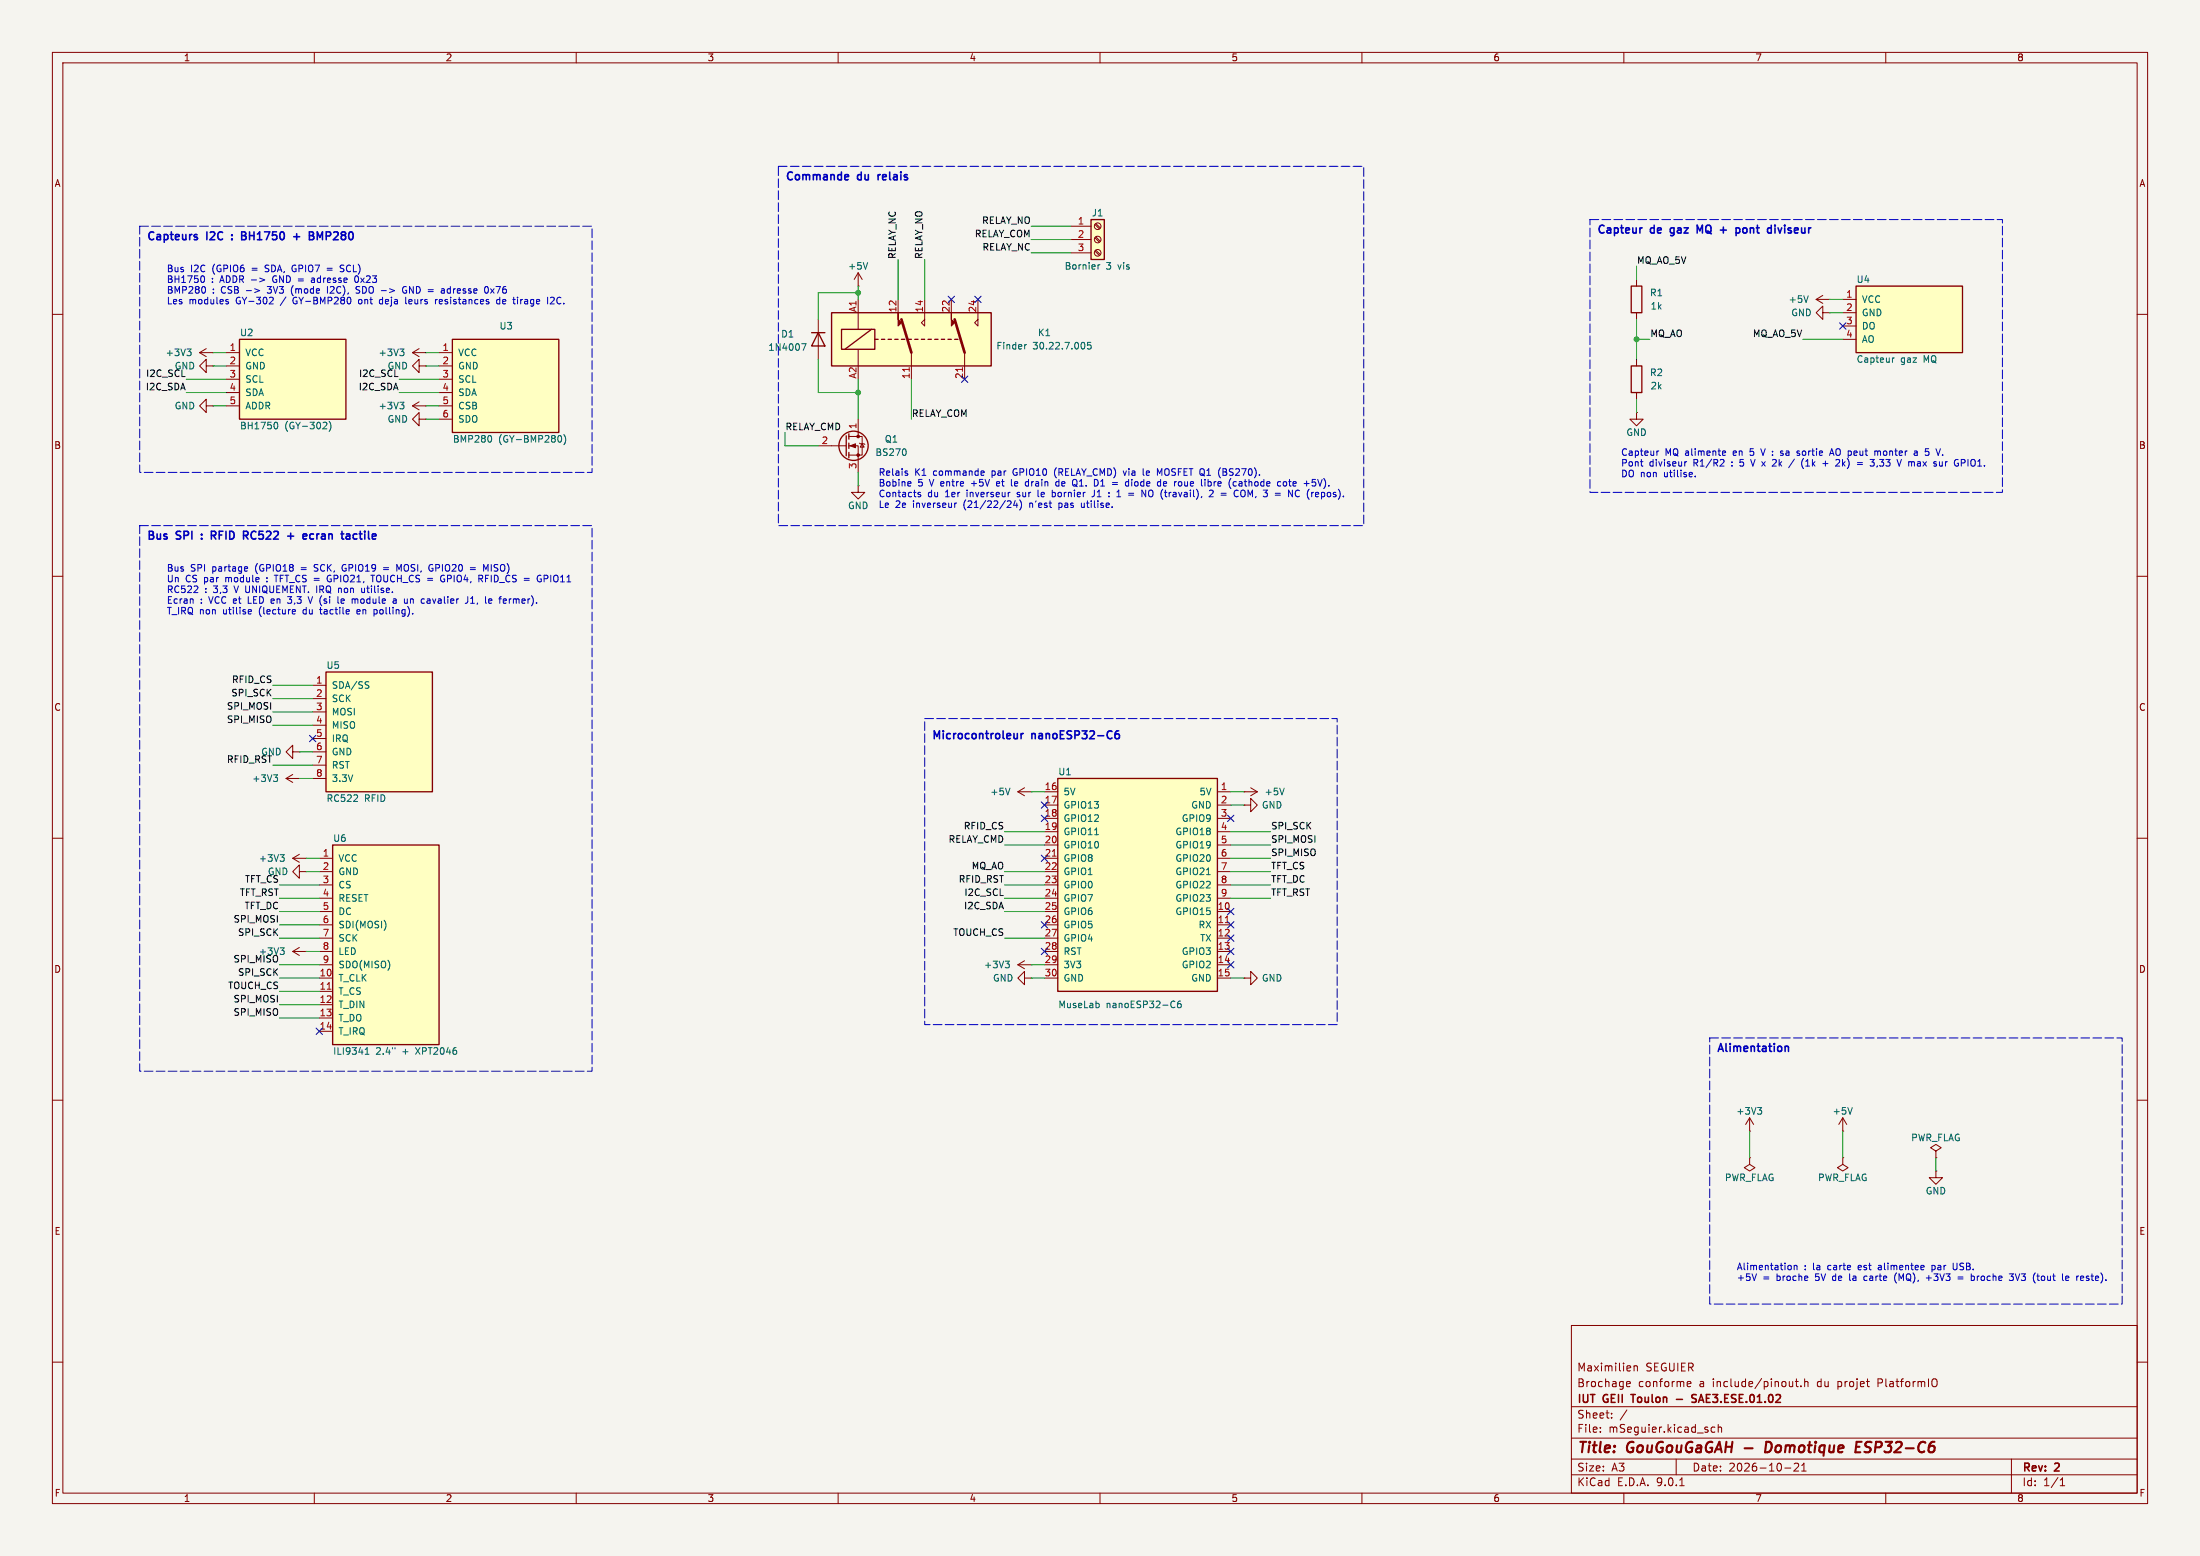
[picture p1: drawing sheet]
<svg xmlns="http://www.w3.org/2000/svg" width="420mm" height="297mm" viewBox="0 0 420 297" stroke-linecap="round" stroke-linejoin="round" font-family="sans-serif">
<path d="M0 0h420v297h-420z" fill="#f5f4ef" stroke="#f5f4ef" stroke-width=".19"/>
<g fill="none" stroke="#840000" stroke-width=".19">
<path d="M10 10h400v277h-400zM12 12h396v273h-396zM60 10v2M110 10v2M160 10v2M210 10v2M260 10v2M310 10v2M360 10v2M10 60h2M408 60h2M10 110h2"/>
<path d="M408 110h2M10 160h2M54.6 148.6l1.3 .8M54.6 148.6h2.5M55.9 147.8l-1.3 .8M57.1 148.6h.1M408 160h2M10 210h2M408 210h2M300 253h108v32h-108zM10 260h2M300 278.5h108"/>
<path d="M300 274.5h108M300 268.5h108M305.5 273.2v.2M305.5 272.5v.1M307.7 270.5v.2M307.7 269.8v.1M310.5 263.9l.2-.2h.3l.2 .2v.1l-.7 .2M310.5 264.5l.2 .2 .5-.1M310.6 269.1l-1.3 1.9M311.9 260.7v1M311.9 260.8l.3-.1 .3 .1 .1 .9M320 278.5v3"/>
<path d="M322.1 264.2l.7-.2-.1-.2-.4-.1-.2 .2 .1 .7h.5M327.4 272.5l-.5-.1-.2 .3 .1 .6h.6M328 272.5l.2-.1 .4 .1 .1 .9M328 271.9v1.5M342.7 263.7h.6M342.9 263.2v1.3l.4 .2M343.3 279.4v.5l-.9 .9h1M343.8 264.5v.2M343.9 279.7l.5-.4v1.5M344.5 263.8l.2-.1 .4 .1 .1 .9M344.5 263.2v1.5M369.6 263.3a1.07 1.07 0 0 1 0 1.3"/>
<path d="M384 278.5v6.5M408 260h2M60 285v2M110 285v2M160 285v2M210 285v2M260 285v2M300 281.5h108M310 285v2M320.7 283.6h.8M340.7 280.2h1.2M343.9 280.8h.9"/>
<path d="M360 285v2M393.3 283.6h.9M393.3 282.5l.4-.4v1.5"/>
</g>
<path d="M338 275.3l-.8-.1-.2 2h.4l.5-.3M354.3 276.2h.7M355.4 275.2h-1l-.2 2h.9" fill="none" stroke="#840000" stroke-width=".4"/>
<path d="M311.3 266.2h.9M320 267.1h1.2M323.8 266.3l-.5-.1-.3 .1v.5l.7 .2 .1 .4-.3 .3-.5-.1" fill="none" stroke="#840000" stroke-width=".3"/>
<path d="M52.2 147.9h.8l-.4 .5M52.7 148.4l.3 .2v.3l-.3 .3" fill="none" stroke="#006464" stroke-width=".19"/>
<path d="M86.4 64.8h20.3v17.8h-20.3z" fill="#ffffc2"/>
<path d="M86.4 64.8h20.3v17.8h-20.3z" fill="none" stroke="#840000" stroke-width=".25"/>
<g fill="none" stroke="#840000" stroke-width=".19">
<path d="M78.7 67.3h2.6M78.7 77.5h2.6M78.7 77.5l1.3 .7M78.7 67.3l1.3 .8M80 69.9v-1.3l-1.3 1.3 1.3 1.2v-1.2h1.3M80 76.7l-1.3 .8M80 66.5l-1.3 .8M81.3 77.5h.1M81.3 69.9h.1M81.3 67.3h.1M83.8 67.3h2.6M83.8 69.9h2.6"/>
<path d="M83.8 72.4h2.6M83.8 74.9h2.6M83.8 77.5h2.6M312.4 78.7v1.3h1.3l-1.3 1.3-1.3-1.3h1.3M312.4 78.7h.1M80 80v-1.3l-1.3 1.3 1.3 1.3v-1.3h1.3M81.3 80h.1M83.8 80h2.6M55.9 143.5v-1.3l-1.3 1.3 1.3 1.3v-1.3h1.2M57.1 143.5h.1M194.3 151.1l1.3 .8M194.3 151.1h2.5"/>
<path d="M195.6 150.4l-1.3 .7M196.8 151.1h.1M55.9 163.8l1.2 .8M55.9 163.8h2.5M57.1 163.1l-1.2 .7M58.4 163.8h.1M351.8 215.9h.1M351.8 213.4l-.8 1.2M351.8 213.4l.8 1.2M351.8 213.4v2.5M351.8 221v1.2l1 .7-1 .6-1-.6 1-.7M351.8 221h.1"/>
</g>
<path d="M76.3 76.8h.8l-.4 .5M76.3 66.6h.8l-.4 .5M76.9 77.3l.2 .2v.3l-.2 .2M76.9 67.1l.2 .2v.3l-.2 .3M93.7 83.2l.1 .4-.1 .7M106.7 83.2l.1-.1a.68 .68 0 0 1 .4 .7 .68 .68 0 0 1-.4 .6l-.1-.1M107.6 82.9a1.46 1.46 0 0 1 0 2M192.8 150.4l-.4 1.3M53.5 163.1h.8l-.5 .5M54 163.6l.3 .3v.3l-.3 .2M353.6 211.4l-.4 1.3" fill="none" stroke="#006464" stroke-width=".19"/>
<path d="M201.9 148.6h30.5v40.6h-30.5z" fill="#ffffc2"/>
<path d="M311.4 54.6h2v5.1h-2zM311.4 69.9h2v5h-2zM201.9 148.6h30.5v40.6h-30.5z" fill="none" stroke="#840000" stroke-width=".25"/>
<g fill="none" stroke="#840000" stroke-width=".19">
<path d="M312.4 53.3v1.3M312.4 59.7v1.3M312.4 68.6v1.3M312.4 74.9v1.3M199.4 151.1h2.5M199.4 153.7h2.5M199.4 156.2h2.5M199.4 158.8h2.5M232.4 151.1h2.5M232.4 153.7h2.5M232.4 156.2h2.5M232.4 158.8h2.5"/>
<path d="M237.5 151.1h.1M237.5 153.7h1.3v-1.3l1.2 1.3-1.2 1.2v-1.2M237.5 153.7h.1M237.5 151.1h2.5M238.8 150.4l1.2 .7M240 151.1l-1.2 .8M57.1 166.4v-1.3l-1.2 1.3 1.2 1.2v-1.2h1.3M58.4 166.4h.1M199.4 161.3h2.5M199.4 163.8h2.5M199.4 166.4h2.5M199.4 168.9h2.5"/>
<path d="M199.4 171.5h2.5M199.4 174h2.5M199.4 176.5h2.5M199.4 179.1h2.5M232.4 161.3h2.5M232.4 163.8h2.5M232.4 166.4h2.5M232.4 168.9h2.5M232.4 171.5h2.5M232.4 174h2.5M232.4 176.5h2.5M232.4 179.1h2.5"/>
<path d="M55.9 181.6h2.5M55.9 181.6l1.2 .8M57.1 180.8l-1.2 .8M58.4 181.6h.1M195.6 186.7v-1.3l-1.3 1.3 1.3 1.3v-1.3h1.2M196.8 186.7h.1M199.4 181.6h2.5M199.4 184.2h2.5M199.4 186.7h2.5M232.4 181.6h2.5M232.4 184.2h2.5M232.4 186.7h2.5"/>
<path d="M237.5 186.7h1.3v-1.3l1.2 1.3-1.2 1.3v-1.3M237.5 186.7h.1"/>
</g>
<path d="M209 159.3h.7M245.2 150.4l-.5 1.3M230.3 166.9h.8M53.5 180.9h.8l-.5 .5M54 181.4l.3 .2v.3l-.3 .3M209.7 191.6l.1 .1-.1 .6M223.9 191.1l.4 .1M224.3 192.2l-.4 .1M225.4 191.1h-.4a.86 .86 0 0 0 0 1.2l.4-.1 .1-.4-.2-.2h-.3l-.2 .2" fill="none" stroke="#006464" stroke-width=".19"/>
<path d="M200.9 163.4h.7M233.9 176.1h.7" fill="none" stroke="#a90000" stroke-width=".19"/>
<path d="M208.3 41.9h2.5v7.6h-2.5z" fill="#ffffc2"/>
<g fill="none" stroke="#840000" stroke-width=".25">
<path d="M208.3 41.9h2.5v7.6h-2.5zM154.9 63.5h2.6M156.2 63.5l1.3 2.5h-2.6zM161.5 83.2v3.8M162.1 82.8v1M162.1 84.6v1M162.1 86.4v1"/>
<circle cx="162.9" cy="85.1" r="2.79"/>
</g>
<g fill="none" stroke="#840000" stroke-width=".19">
<path d="M163.8 54.6h.1M163.8 52.1v2.5M163.8 52.1l-.7 1.2M163.8 52.1l.8 1.2M204.5 43.2h3.8M204.5 45.7h3.8M204.5 48.3h3.8M209 42.8l.9 .9M209 45.4l.9 .8M209 47.9l.9 .9M209.2 42.7l.9 .8M209.2 45.2l.9 .9"/>
<path d="M209.2 47.8l.9 .8M156.2 61v7.6M156.2 85.1h5.3M162.1 83.3h2.5v3.6h-2.5M162.1 85.1h1.7v5.1M163.8 92.7v1.3h1.3l-1.3 1.3-1.2-1.3h1.2M163.8 92.7h.1M163.8 80v3.3M164.1 84.6l1 .2M164.6 84.7l.4 .6h-.8zM194.3 184.2l1.3 .7M194.3 184.2h2.5"/>
<path d="M195.6 183.4l-1.3 .8M196.8 184.2h.1"/>
<circle cx="209.5" cy="48.3" r=".63"/>
<circle cx="209.5" cy="45.7" r=".63"/>
<circle cx="209.5" cy="43.2" r=".63"/>
</g>
<path d="M165.6 50.1l-.4 1.3M209.6 50.5v.9M210 50.5l-.4 .3M153 65.6h.9l-.6 1.3M172.9 85.8l.1 .4-.1 .6M191.9 183.5h.8l-.4 .4M192.4 183.9l.3 .3v.3l-.3 .2" fill="none" stroke="#006464" stroke-width=".19"/>
<g fill="#840000" stroke="#840000" stroke-width=".19">
<path d="M162.3 85.1l1-.4v.8z"/>
<circle cx="163.8" cy="83.3" r=".25"/>
<circle cx="163.8" cy="86.9" r=".25"/>
</g>
<path d="M354.3 54.6h20.3v12.7h-20.3z" fill="#ffffc2"/>
<path d="M354.3 54.6h20.3v12.7h-20.3z" fill="none" stroke="#840000" stroke-width=".25"/>
<path d="M346.7 57.2h2.5M346.7 57.2l1.3 .7M348 59.7v-1.3l-1.3 1.3 1.3 1.3v-1.3h1.2M348 56.4l-1.3 .8M349.2 57.2h.1M349.2 59.7h.1M351.8 57.2h2.5M351.8 59.7h2.5M39.4 69.9v-1.3l-1.3 1.3 1.3 1.2v-1.2h1.2M40.6 69.9h.1M351.8 62.2h2.5M351.8 64.8h2.5" fill="none" stroke="#840000" stroke-width=".19"/>
<path d="M345.2 56.5l-.4 1.2M361.3 68.3v.9M361.6 68.3l-.3 .3" fill="none" stroke="#006464" stroke-width=".19"/>
<path d="M63.5 161.3h20.3v38.1h-20.3z" fill="#ffffc2"/>
<path d="M63.5 161.3h20.3v38.1h-20.3z" fill="none" stroke="#840000" stroke-width=".25"/>
<g fill="none" stroke="#840000" stroke-width=".19">
<path d="M61 163.8h2.5M61 166.4h2.5M61 168.9h2.5M61 171.5h2.5M61 174h2.5M61 176.5h2.5M61 179.1h2.5M61 181.6h2.5M61 184.2h2.5M61 186.7h2.5M61 189.2h2.5M61 191.8h2.5"/>
<path d="M61 194.3h2.5M61 196.9h2.5M334 215.9h.1M334 213.4l-.8 1.2M334 213.4l.8 1.2M334 213.4v2.5M369.6 219.7l1-.6-1-.7-1 .7 1 .6v1.3M369.6 221h.1"/>
</g>
<path d="M73.6 176.2v.8M75.4 200v.2M69.7 201.2h.7M69.7 200.3l.4-.3v1.2M335.5 211.4h.8l-.4 .5M336.1 211.9l.2 .2v.3l-.2 .3" fill="none" stroke="#006464" stroke-width=".19"/>
<path d="M62.5 188.8h.7" fill="none" stroke="#a90000" stroke-width=".19"/>
<path d="M158.7 59.7h30.5v10.2h-30.5z" fill="#ffffc2"/>
<g fill="#840000" stroke="#840000" stroke-width=".19">
<path d="M171.4 59.7v1.3l.7 .6-.7 .6z"/>
<path d="M181.6 59.7v1.3l.6 .6-.6 .6z"/>
</g>
<g fill="none" stroke="#840000" stroke-width=".19">
<path d="M163.8 57.2v5.7M171.4 57.2v2.5M176.5 57.2v5l-.6-.6 .6-.6M181.6 57.2v2.5M186.7 57.2v5l-.6-.6 .6-.6M38.1 67.3l1.3 .8M38.1 67.3h2.5M39.4 66.5l-1.3 .8M40.6 67.3h.1M163.8 66.7v3.2M174 67.3v5.1M184.1 67.3v5.1"/>
<path d="M334 221v1.2l1 .7-1 .6-1-.6 1-.7M334 221h.1M369.6 223.5v1.3h1.2l-1.2 1.3-1.3-1.3h1.3M369.6 223.5h.1"/>
</g>
<g fill="none" stroke="#840000" stroke-width=".25">
<path d="M158.7 59.7h30.5v10.2h-30.5zM160.7 62.9h6.3v3.8h-6.3zM166.4 62.9l-5.1 3.8M167 64.8h.6M168.3 64.8h.6M169.5 64.8h.7M170.8 64.8h.6M172.1 64.8h.6M173.4 64.8h.6M174.6 64.8h.7M175.9 64.8h.6M177.2 64.8h.6"/>
<path d="M178.4 64.8h.7M179.7 64.8h.6M181 64.8h.6M182.2 64.8h.7"/>
</g>
<path d="M172.1 61l1.9 6.3M182.2 61l1.9 6.3" fill="none" stroke="#840000" stroke-width=".51"/>
<path d="M173.6 70.2v.7M183.7 70.2v.7" fill="none" stroke="#a90000" stroke-width=".19"/>
<path d="M35.7 66.6h.8l-.4 .5M36.2 67.1l.3 .2v.3l-.3 .3M196 65.8h-.3M207 65.6v.8M208.2 65.3h-.6v.7l.2-.2 .4 .1 .1 .2-.1 .4-.1 .1-.5-.1" fill="none" stroke="#006464" stroke-width=".19"/>
<path d="M45.7 64.8h20.3v15.2h-20.3z" fill="#ffffc2"/>
<path d="M45.7 64.8h20.3v15.2h-20.3z" fill="none" stroke="#840000" stroke-width=".25"/>
<path d="M43.2 67.3h2.5M43.2 69.9h2.5M43.2 72.4h2.5M43.2 74.9h2.5M43.2 77.5h2.5" fill="none" stroke="#840000" stroke-width=".19"/>
<path d="M52.6 80.6a.68 .68 0 0 1 .4 .6 .68 .68 0 0 1-.4 .7M61.9 80.6l.4 .1 .1 .3-.8 .9h.8M62.8 80.4a1.46 1.46 0 0 1 0 1.9" fill="none" stroke="#006464" stroke-width=".19"/>
<path d="M62.2 128.3h20.3v22.8h-20.3z" fill="#ffffc2"/>
<path d="M62.2 128.3h20.3v22.8h-20.3z" fill="none" stroke="#840000" stroke-width=".25"/>
<path d="M39.4 77.5v-1.3l-1.3 1.3 1.3 1.2v-1.2h1.2M40.6 77.5h.1M59.7 130.8h2.5M59.7 133.4h2.5M59.7 135.9h2.5M59.7 138.4h2.5M59.7 141h2.5M59.7 143.5h2.5M59.7 146.1h2.5M59.7 148.6h2.5" fill="none" stroke="#840000" stroke-width=".19"/>
<path d="M70.2 130.8l.2 .2-.2 .4M70.2 130.1l.2 .1" fill="none" stroke="#006464" stroke-width=".19"/>
<g fill="none" stroke="#009600" stroke-width=".19">
<path d="M163.8 54.6v2.6M163.8 55.9h-7.6v5.1M171.4 49.5v7.7M176.5 49.5v7.7M196.8 43.2h7.7M196.8 48.3h7.7M196.8 45.7h7.7M312.4 50.8v2.5M349.2 59.7h2.6M349.2 57.2h2.6M35.6 74.9h7.6M35.6 72.4h7.6"/>
<path d="M40.6 77.5h2.6M40.6 69.9h2.6M40.6 67.3h2.6M76.2 74.9h7.6M76.2 72.4h7.6M81.3 77.5h2.5M81.3 69.9h2.5M81.3 67.3h2.5M156.2 68.6v6.3h7.6M163.8 72.4v7.6M174 72.4v7.6M312.4 61v7.6"/>
<path d="M312.4 76.2v2.5M312.4 64.8h2.6M344.2 64.8h7.6M81.3 80h2.5M149.9 82.6v2.5h6.3M163.8 90.2v2.5M52.1 138.4h7.6M52.1 130.8h7.6M52.1 133.4h7.6M52.1 135.9h7.6M52.1 146.1h7.6M57.1 148.6h2.6"/>
<path d="M57.1 143.5h2.6M191.8 158.8h7.6M196.8 151.1h2.6M234.9 151.1h2.6M234.9 158.8h7.7M234.9 153.7h2.6M53.3 174h7.7M53.3 171.5h7.7M53.3 168.9h7.7M53.3 179.1h7.7M53.3 176.5h7.7M58.4 166.4h2.6"/>
<path d="M58.4 163.8h2.6M191.8 174h7.6M191.8 171.5h7.6M191.8 166.4h7.6M191.8 161.3h7.6M191.8 168.9h7.6M191.8 179.1h7.6M234.9 171.5h7.7M234.9 166.4h7.7M234.9 161.3h7.7M234.9 168.9h7.7M234.9 163.8h7.7"/>
<path d="M53.3 186.7h7.7M53.3 184.2h7.7M53.3 194.3h7.7M53.3 189.2h7.7M53.3 191.8h7.7M58.4 181.6h2.6M196.8 186.7h2.6M196.8 184.2h2.6M234.9 186.7h2.6M334 215.9v5.1M351.8 215.9v5.1M369.6 221v2.5"/>
</g>
<g fill="none" stroke="#000084" stroke-width=".19">
<path d="M181 56.5l1.2 1.3M182.2 56.5l-1.2 1.3M186.1 56.5l1.2 1.3M187.3 56.5l-1.2 1.3M183.5 71.8l1.3 1.2M184.8 71.8l-1.3 1.2M351.2 61.6l1.2 1.2M352.4 61.6l-1.2 1.2M59.1 140.4l1.2 1.2M60.3 140.4l-1.2 1.2M198.8 155.6l1.2 1.2M198.8 153.1l1.2 1.2"/>
<path d="M200 155.6l-1.2 1.2M200 153.1l-1.2 1.2M234.3 155.6l1.3 1.2M235.6 155.6l-1.3 1.2M198.8 163.2l1.2 1.2M198.8 175.9l1.2 1.2M200 163.2l-1.2 1.2M200 175.9l-1.2 1.2M234.3 175.9l1.3 1.2M234.3 178.5l1.3 1.2M234.3 173.4l1.3 1.2M235.6 175.9l-1.3 1.2"/>
<path d="M235.6 178.5l-1.3 1.2M235.6 173.4l-1.3 1.2M60.4 196.2l1.2 1.3M61.6 196.2l-1.2 1.3M198.8 181l1.2 1.2M200 181l-1.2 1.2M234.3 181l1.3 1.2M234.3 183.5l1.3 1.3M235.6 181l-1.3 1.2M235.6 183.5l-1.3 1.3"/>
</g>
<g fill="none" stroke="#0000c2" stroke-width=".3">
<path d="M151.3 33l-.5-.2-.3 .2M160.6 32.8v1.5M161.8 33.3l.2 .4-.7 .1M161.9 34.3h-.1M164.4 32.8v1.5M167.6 33.3v1M167.7 33.5l-.1 .1M169.8 32.8v1.3M172 32.8v.2M29.4 44.4l-.5-.1-.3 .2M32.7 44.3v1.2M37.6 45.3v.4"/>
<path d="M39.5 44.3v1.5M40.1 44.4l.3-.1 .5 .1M42.5 44.4l-.4-.1-.4 .2M44.3 45.6v.2M44.3 44.8v.2M46.1 45h.5M46.6 45h.3M46.9 44.4l-.3-.1h-.5v1.5l.8-.1M46.9 44.8l-.3 .2M47.6 44.3v1.5M48.5 44.3v1.5M49.4 44.5l.2-.2v1.5"/>
<path d="M50.5 44.3h1l-.6 1.5M52.8 44.3h-.7l-.1 .7M53.6 44.4l.2-.1 .3 .1M56.1 45.2h1.1M56.6 44.6v1.2M59.6 45a.4 .4 0 0 1 .3 .3 .4 .4 0 0 1-.3 .5M59.7 44.9l.2-.2-.2-.4h-.6v1.5M60.6 45.8v-1.5l.5 1 .5-1v1.5M63.1 44.4l-.2-.1h-.6v1.5M63.7 44.4l.2-.1 .6 .1M65.2 44.4l.2-.1 .5 .1M66.7 44.4l.2-.1 .4 .1"/>
<path d="M306.2 43.1l-.4-.1-.4 .2M309.6 43v1.3M313.4 43.5h.1M315.8 43v1.5M318.9 43.6v.7M324 44.5v-1.5l.5 1.1 .5-1.1v1.5M325.7 43.2a.51 .51 0 0 1 .9 0M328.4 43.9h1.2M331.4 43.6h.6M331.4 43.5v1.5M332.1 43.6v.7M333.4 43.6l-.4-.1-.3 .3 .2 .6h.5"/>
<path d="M335.5 43v1.3M338.1 43v1.5M338.9 43v.1M339.4 43.5l.4 1 .3-1M340.7 43v.1M29.2 101.5l-.2-.1h-.5v1.5M34.5 101.5l-.6-.1-.2 .1M35.9 101.5l-.2-.1h-.6v1.5M36.6 101.4v1.5M38.5 102.8v.1M38.5 102v.1M40.7 102.2l.5 .7"/>
<path d="M41.1 102.1l-.7 .1M41.1 101.5l-.2-.1h-.5v1.5M42.6 101.4h-.7v1.5M43.1 101.4v1.5M44.6 101.6l-.4-.2h-.3v1.5M46.9 102.2l.5 .7M47.1 102.2l.3-.3-.1-.4-.2-.1h-.6v1.5M48.9 101.5l-.5-.1-.3 .2M50.2 101.4h-.7l-.1 .7M50.9 101.5l.2-.1 .5 .1M52.3 101.5l.2-.1 .6 .1M54.9 102.3h1.2"/>
<path d="M55.5 101.8v1.1M57.9 102h.6M59.2 102.8l.2 .1 .5-.1M59.9 102l-.5-.1-.2 .1M65.3 101.4v1.3M68.1 102l-.4-.1-.3 .3 .2 .6h.5M68.8 101.4v1.3M69.6 101.4v.1M70.4 101.4v1.3M180.1 139.5v.1M188.4 139.5v1.3M191.5 139.5v1.3"/>
<path d="M203.1 139.5h-.7v1.5M204.6 139.6l-.6-.1-.2 .1M206 139.6l-.2-.1h-.6v1.5M206.6 139.5h.9l-.5 .6M208.1 139.6l.2-.1 .6 .1M212.3 139.6l-.4-.1-.4 .2M213.6 139.5a.59 .59 0 0 0-.7 .6v.6l.1 .2 .4 .1 .2-.1 .1-.5-.1-.3h-.5l-.2 .3M178.4 141v-1.5l.5 1.1 .5-1.1v1.5M194.9 140v1M195.4 140l-.3 .1-.2 .2M329.5 199.2v1.3M330.3 199.2v.1"/>
<path d="M335.6 199.2v1.3M337.9 199.2v1.3M338.7 199.2v.1M340.9 199.8h.5v.9M328 200.7l.5-1.5 .5 1.5"/>
</g>
<g fill="none" stroke="#0000c2" stroke-width=".19">
<path d="M39 52.9v.8l-.4 .2M39 54.8l.2 .4-.2 .7M43.3 57.6h.3v.2l-.4 .2M43.3 57.2h.3M47 55.5h1M48.6 55.1l1 .4-1 .3M49.6 53.1l.9 .3-.9 .4M52.2 57l-.1 .3-.7 .7h.8M55.7 54.9l-.1 .5 .1 .7M59.9 53.4h-.3l-.2 .2 .1 .3h.4M62.5 51.2h.9M62.5 51.6h.9"/>
<path d="M62.5 54.7v1.3M64.9 51.8h.6M65.7 50.7l-.5-.1-.3 .2 .2 .3 .4 .2M67 57.2l-.1 .7M67.7 53.1l.1 .7 .5 .1M68 55.9h.6M68.5 54.7l-.4 .1-.1 .3 .6 .3M68.6 57.2l-.2 .2 .2 .5M72.9 57.2h-.3l-.2 .2 .1 .5 .4 .1M77.4 56.7v1.1l.2 .2M77.6 54.8a.59 .59 0 0 0-.8 .5 .59 .59 0 0 0 .8 .6v-.5h-.2M83.1 57.2v.8"/>
<path d="M83.5 57.2l-.4 .2M83.9 57.2v.7M84.5 57.5l-.6 .1M85.6 55.1l-.2 .3v.3l.2 .3M92.9 54.7a.79 .79 0 0 1 0 1.3M93.7 55.1l.6 .9M94.3 55.1l-.6 .9M95.4 57.2h-.4l-.2 .2 .1 .5h.5M95.4 56.7v1.3M105.1 56.9l.5-.2 .2 .4-.8 .9h.8M172.9 90.3l.3 .1 .1 .2-.4 .1M172.9 89.9h.3"/>
<path d="M173.5 91.9l.3 .1 .1 .2-.6 .2M173.8 92.7l-.3 .1M175.7 94h-.3l-.2 .2 .1 .1 .4 .2v.3h-.5M182.6 96l-.3 .3M187.5 89.9h.3l.1 .3-.6 .1M187.8 90.7h-.3M190.2 92.1v.5l.2 .2M190.8 92.2l-.6 .2M192.5 95.6l.4 .1 .1 .3-.8 .9h.8M192.8 94h-.2M193.1 91.5v1.1l.2 .2M193.8 95.5l-.3 .9h.8"/>
<path d="M194.1 96v.9M194.9 95.8a1.48 1.48 0 0 1-.2 1.6M195.8 92.7l.2 .1 .3-.1M196.3 92l-.3-.1-.2 .2M198.2 93.6v1l.1 .2M200.9 94.8h.3M200.9 93.6v1.2M201.2 94h-.3M201.4 89.6l-.1 .5 .1 .8M201.6 92.1v.6l.2 .1 .4-.1M202.2 91.5v1.3M202.2 96v1.3"/>
<path d="M202.2 96.8l.1 .1M202.3 96l-.1 .1M205.2 92.5l.5 .4M205.6 91.9l-.1 .7-.2 .2M206.4 96v.7l.4 .2M208.9 93.6v1l-.5 .2M209.6 92.1l-.1 .5M211.7 94.7v.1M211.7 94v.2M212.4 92.5h.9M213.2 94.8h.7M213.5 93.7l.1-.1v1.2"/>
<path d="M214.4 89.9l.3 .8 .3-.8M215.5 94.2h.9M215.5 94.5h.9M215.5 91.5v1.3M216.1 91.9v.9M218.2 89.5v1.1l.2 .1M218.7 93.6v1.2l-.7-1.2v1.2M219.3 93.7a.98 .98 0 0 0 .1 1.1M221 89.5l.4 .9 .4-.9M222.7 92.1l-.2-.2-.4 .2 .1 .6h.5M222.7 92.2l-.6 .2M226.2 91.9v.8"/>
<path d="M229.4 91.5v1.1M230.6 92l.4-.1 .2 .3-.1 .5h-.5M230.6 91.5v1.3M230.9 93.7l.2-.1 .4 .1M231.6 93.8l-.1 .3-.7 .7h.8M233.5 90.1h.4M233.9 89.5h-.4v1.2h.5M235.7 93.7l-.1 .4M235.8 93.6l.6 .1M236 92.7l-.1 .1M237 92.3h-.3l-.2 .2 .1 .2 .4 .1M237 93.6l-.1 .4"/>
<path d="M237.7 94v.4a.42 .42 0 0 1-.2 .4 .42 .42 0 0 1-.5 0M245 92.1l.2-.2 .4 .2v.4l-.1 .2-.3 .1-.2-.1zM246 91.9h.5M246.2 91.5v1.1l.3 .2M246.7 93.6v1.2l-.7-1.2v1.2M247.4 93.7l-.1 .4M250.5 91.5h.6M250.7 92h.3l.2 .2-.1 .5-.4 .1M251.6 91.5l.4 1.3M313.5 89h.1M316.3 86.1v.8M316.7 86.1l-.4 .2"/>
<path d="M321.6 88.1v.9M322 88.1l-.4 .3M323.6 90.9v.1M329 86.1h.4v.3l-.6 .1M329 87.8l.1 .1v.3l-.8 .8h.8M329.4 86.9h-.4M334.2 87.7l.4 1.3M336.1 85.7l.5 1.2M339 88.2l-.7 .8h.8M340.1 86.1h.3M340.1 86.5l.3 .2M340.4 86.7l-.4 .2"/>
<path d="M342.6 87.6l-1.1 1.7M343.4 86.5l.2 .2-.2 .2M343.4 86.1h.1M344.1 87.9a1.48 1.48 0 0 0 .2 1.6M344.7 89h.8M345 87.9l-.3 .2M348 88.5h1M348.5 88v1M349.3 86.9l.4-1.2 .4 1.2M349.4 86.6h.6M351.7 87.7v1.3M352.2 88.1l-.5 .5"/>
<path d="M354.6 88.7h1M358.4 88.9l-.1 .3M358.5 86.3l.1-.2h.3l.1 .8M365.8 86.1l.2 .2v.6M366 86.9h-.4M366 86.4h-.4M368.2 85.7h-.6l-.1 .6M371.4 88.1v.9M371.5 88.2l-.1 .2M373.8 87.8l-.3-.1-.3 .2M375.1 88.2v-.3l-.1-.1-.6-.1v1.3M47.1 108.2l.2 .3-.6 .1"/>
<path d="M47.2 109h-.1M47.6 116.4h.3l.1 .3-.6 .1M47.9 117.1l-.3 .1M51 110.9v.2M54.9 115l.5 .2M55.7 113.9l-.4 .5h.1M56.3 117.1l-.3 .1M56.3 116.4l.1 .3-.6 .1M58.8 113.9l.4 1.3 .5-1.3M60 109h.2M60.2 107.8l-.2 .2 .2 .4M60.5 111.8v1.3"/>
<path d="M61.2 115.9v1.2M62.5 110.1a.58 .58 0 0 0 0 .7 .58 .58 0 0 0 .7 .2M63 110.5h.2M64.6 115.1l.1 .1M65.5 114.3l-.4 .2 .1 .6 .3 .1M65.7 107.8a.68 .68 0 0 0-.4 .6 .68 .68 0 0 0 .4 .6M65.7 114.6l-.6 .1M67.8 114.4h.5v.8M68.6 116.4l-.5 .1 .1 .6 .4 .1M68.7 116.7l-.6 .1M69 112.3l.1 .8h.3l.2-.1M71.2 109.8v1.3"/>
<path d="M71.4 116.4h.4l.1 .1M71.9 117.1l-.1 .1-.4-.1M73.2 108.4h1M73.2 108.7h1M75.1 115.1h.5M75.1 114.4h.5v.8M75.6 114.6l-.5 .1M76.6 107.8l-.4 .9-.4-.9v1.2M78.4 114.4h.4M81.7 114.3l.4 .2v.7M82.1 115.1l-.4 .1M82.1 114.6l-.4 .1"/>
<path d="M82.3 107.8h.3M82.4 108.5h.2v.4l-.2 .1M84.6 110.5h.3v.4l-.4 .2M89.8 108.4h1M89.8 108.7h1M89.8 115.2h.8M89.8 114.2l.4-.3v1.3M92.3 109v-1.2l.4 .9 .5-.9v1.2M92.7 110.4h.4M93.3 109.8h-.6v1.3M97.6 114.3l-.4 .3M103.3 109.9h-.5l-.3 .4"/>
<path d="M103.9 110.5h.5M104.4 109.8h-.5v1.3M335.3 243.1l-.4 1.3M341.5 241.5l.4 .1 .1 .2-.1 .5-.4 .1M342.5 241.6l.2-.1 .3 .1 .1 .8M342.5 241.5v.9M353.1 243.1v1.1l.2 .2M356.3 243.6h-.4l-.1 .2 .1 .5 .4 .1M358.7 241.5l-.1 .1M358.7 241.9l-.2 .2 .2 .3M361.8 243.3a1.48 1.48 0 0 0 .2 1.6M367.7 243.9h1"/>
<path d="M368.2 243.4v1M368.8 242.3l.4 .1M368.8 241.5v1.3M369.2 241.5l-.4 .1M372.9 241.1v1.2l.2 .1 .4-.1M373.8 243.8h1M373.8 244.1h1M376.3 243.1v1.3M376.7 243.6l.2 .2v.4l-.2 .2M383.6 243.1h.8l-.5 .5 .4 .2 .1 .4-.3 .2h-.3M384.7 243.1l.5 1.3M388.8 243.6h.5"/>
<path d="M389.2 244.4h.1M389.7 243.7v.6M394.3 244l.6-.1v-.3h-.4l-.2 .2 .1 .6h.5M398.3 244.4h.3M398.5 243.6l-.2 .2 .2 .2"/>
</g>
<path d="M148.6 31.8h111.7v68.5h-111.7zM26.7 43.2h86.3v47h-86.3zM303.5 41.9h78.8v52.1h-78.8zM26.7 100.3h86.3v104.2h-86.3zM176.5 137.2h78.8v58.4h-78.8zM326.4 198.1h78.7v50.8h-78.7z" fill="none" stroke="#0000c2" stroke-width=".19" stroke-dasharray="1.7 .6"/>
<g fill="#009600" stroke="#009600" stroke-width=".19">
<circle cx="163.8" cy="55.9" r=".46"/>
<circle cx="163.8" cy="74.9" r=".46"/>
<circle cx="312.4" cy="64.8" r=".46"/>
</g>
<g font-size="2.8" fill="#840000">
<text x="301" y="277.9">Title:</text>
<text x="310.6" y="277.9">GouGouGaGAH -</text>
<text x="338.6" y="277.9">Domotique</text>
<text x="356.7" y="277.9">ESP32-C6</text>
</g>
<g font-size="2.1" fill="#0000c2">
<text x="149.9" y="35.2">Commande</text>
<text x="163.8" y="35.2">du</text>
<text x="168.3" y="35.2">relais</text>
<text x="27.9" y="46.6">Capteurs</text>
<text x="39.5" y="46.6">I2C</text>
<text x="47.4" y="46.6">BH1750</text>
<text x="57.9" y="46.6">+</text>
<text x="61.5" y="46.6">BMP280</text>
<text x="304.8" y="45.3">Capteur</text>
<text x="315.2" y="45.3">de</text>
<text x="319.6" y="45.3">gaz</text>
<text x="325.2" y="45.3">MQ</text>
<text x="330.3" y="45.3">+</text>
<text x="333.9" y="45.3">pont</text>
<text x="340.5" y="45.3">diviseur</text>
<text x="27.9" y="103.7">Bus</text>
<text x="33.8" y="103.7">SPI</text>
<text x="41.6" y="103.7">RFID</text>
<text x="48.3" y="103.7">RC522</text>
<text x="57.4" y="103.7">+</text>
<text x="61" y="103.7">ecran</text>
<text x="68.9" y="103.7">tactile</text>
<text x="177.8" y="141.8">Microcontroleur</text>
<text x="197" y="141.8">nanoESP32-C6</text>
<text x="327.7" y="201.5">Alimentation</text>
</g>
<g font-size="2.1" fill="#840000">
<text x="301" y="262">Maximilien</text>
<text x="314.1" y="262">SEGUIER</text>
<text x="301" y="268.2">IUT</text>
<text x="301" y="265">Brochage</text>
<text x="306.2" y="268.2">GEII</text>
<text x="312.2" y="268.2">Toulon</text>
<text x="312.7" y="265">conforme</text>
<text x="324.4" y="265">a</text>
<text x="324.9" y="268.2">SAE3.ESE.01.02</text>
<text x="327.1" y="265">include/pinout.h</text>
<text x="347.2" y="265">du</text>
<text x="351.2" y="265">projet</text>
<text x="359" y="265">PlatformIO</text>
<text x="301" y="273.7">File:</text>
<text x="301" y="271">Sheet:</text>
<text x="307.1" y="273.7">mSeguier.kicad_sch</text>
<text x="301" y="281.1">Size:</text>
<text x="307.6" y="281.1">A3</text>
<text x="323" y="281.1">Date:</text>
<text x="330" y="281.1">2026-10-21</text>
<text x="386" y="281.3">Rev:</text>
<text x="392.4" y="281.3">2</text>
<text x="301" y="283.9">KiCad</text>
<text x="308.7" y="283.9">E.D.A.</text>
<text x="316.3" y="283.9">9.0.1</text>
<text x="386" y="283.9">Id:</text>
<text x="390.1" y="283.9">1/1</text>
</g>
<g font-size="1.8" fill="#840000">
<text x="35" y="11.9">1</text>
<text x="85" y="11.9">2</text>
<text x="135" y="11.9">3</text>
<text x="185" y="11.9">4</text>
<text x="235" y="11.9">5</text>
<text x="285" y="11.9">6</text>
<text x="335" y="11.9">7</text>
<text x="385" y="11.9">8</text>
<text x="10.3" y="35.9">A</text>
<text x="408.3" y="35.9">A</text>
<text x="10.3" y="85.9">B</text>
<text x="408.2" y="85.9">B</text>
<text x="10.3" y="135.9">C</text>
<text x="408.2" y="135.9">C</text>
<text x="10.3" y="185.9">D</text>
<text x="408.2" y="185.9">D</text>
<text x="10.3" y="235.9">E</text>
<text x="408.3" y="235.9">E</text>
<text x="10.3" y="285.9">F</text>
<text x="35" y="286.9">1</text>
<text x="85" y="286.9">2</text>
<text x="135" y="286.9">3</text>
<text x="185" y="286.9">4</text>
<text x="235" y="286.9">5</text>
<text x="285" y="286.9">6</text>
<text x="335" y="286.9">7</text>
<text x="385" y="286.9">8</text>
<text x="408.3" y="285.9">F</text>
</g>
<g font-size="1.8" fill="#006464">
<text x="208.4" y="41.5">J1</text>
<text x="161.8" y="51.7">+5V</text>
<text x="203.2" y="51.7">Bornier</text>
<text x="211.2" y="51.7">3</text>
<text x="213.5" y="51.7">vis</text>
<text x="314.9" y="56.7">R1</text>
<text x="315" y="59.3">1k</text>
<text x="341.4" y="58">+5V</text>
<text x="354.3" y="54.2">U4</text>
<text x="355.3" y="58">VCC</text>
<text x="45.7" y="64.4">U2</text>
<text x="95.3" y="63.1">U3</text>
<text x="149" y="64.6">D1</text>
<text x="198" y="64.4">K1</text>
<text x="341.9" y="60.6">GND</text>
<text x="355.3" y="60.6">GND</text>
<text x="355.3" y="63.1">DO</text>
<text x="355.3" y="65.6">AO</text>
<text x="31.5" y="68.2">+3V3</text>
<text x="46.7" y="68.2">VCC</text>
<text x="46.7" y="70.7">GND</text>
<text x="72.2" y="68.2">+3V3</text>
<text x="87.4" y="68.2">VCC</text>
<text x="87.4" y="70.7">GND</text>
<text x="146.6" y="67.2">1N4007</text>
<text x="190.1" y="66.9">Finder</text>
<text x="197.2" y="66.9">30.22.7.005</text>
<text x="314.9" y="72">R2</text>
<text x="354.3" y="69.4">Capteur</text>
<text x="362.8" y="69.4">gaz</text>
<text x="367.3" y="69.4">MQ</text>
<text x="46.7" y="73.3">SCL</text>
<text x="46.7" y="75.8">SDA</text>
<text x="87.4" y="73.3">SCL</text>
<text x="87.4" y="75.8">SDA</text>
<text x="315" y="74.5">2k</text>
<text x="33.3" y="78.3">GND</text>
<text x="45.7" y="82.1">BH1750</text>
<text x="46.7" y="78.3">ADDR</text>
<text x="54.3" y="82.1">(GY-302)</text>
<text x="72.2" y="78.3">+3V3</text>
<text x="73.9" y="80.9">GND</text>
<text x="87.4" y="78.3">CSB</text>
<text x="87.4" y="80.9">SDO</text>
<text x="310.4" y="83.4">GND</text>
<text x="86.4" y="84.7">BMP280</text>
<text x="95.2" y="84.7">(GY-BMP280)</text>
<text x="167" y="87.2">BS270</text>
<text x="168.8" y="84.7">Q1</text>
<text x="161.8" y="97.4">GND</text>
<text x="62.2" y="127.9">U5</text>
<text x="63.2" y="131.7">SDA/SS</text>
<text x="63.2" y="134.2">SCK</text>
<text x="63.2" y="136.8">MOSI</text>
<text x="63.2" y="139.3">MISO</text>
<text x="63.2" y="141.8">IRQ</text>
<text x="48" y="149.5">+3V3</text>
<text x="63.2" y="144.4">GND</text>
<text x="63.2" y="146.9">RST</text>
<text x="63.2" y="149.5">3.3V</text>
<text x="201.9" y="148.2">U1</text>
<text x="62.2" y="153.3">RC522</text>
<text x="69.6" y="153.3">RFID</text>
<text x="189" y="152">+5V</text>
<text x="202.9" y="152">5V</text>
<text x="202.9" y="154.5">GPIO13</text>
<text x="227.3" y="154.5">GND</text>
<text x="228.9" y="152">5V</text>
<text x="240.8" y="154.5">GND</text>
<text x="241.3" y="152">+5V</text>
<text x="63.5" y="160.9">U6</text>
<text x="202.9" y="157.1">GPIO12</text>
<text x="202.9" y="159.6">GPIO11</text>
<text x="224.3" y="159.6">GPIO18</text>
<text x="225.5" y="157.1">GPIO9</text>
<text x="49.3" y="164.7">+3V3</text>
<text x="64.5" y="164.7">VCC</text>
<text x="64.5" y="167.2">GND</text>
<text x="202.9" y="162.2">GPIO10</text>
<text x="202.9" y="164.7">GPIO8</text>
<text x="202.9" y="167.2">GPIO1</text>
<text x="224.3" y="162.2">GPIO19</text>
<text x="224.3" y="164.7">GPIO20</text>
<text x="224.3" y="167.2">GPIO21</text>
<text x="64.5" y="169.8">CS</text>
<text x="64.5" y="172.3">RESET</text>
<text x="202.9" y="169.8">GPIO0</text>
<text x="202.9" y="172.3">GPIO7</text>
<text x="224.3" y="169.8">GPIO22</text>
<text x="224.3" y="172.3">GPIO23</text>
<text x="64.5" y="174.9">DC</text>
<text x="64.5" y="177.4">SDI(MOSI)</text>
<text x="64.5" y="179.9">SCK</text>
<text x="202.9" y="174.9">GPIO6</text>
<text x="202.9" y="177.4">GPIO5</text>
<text x="202.9" y="179.9">GPIO4</text>
<text x="224.3" y="174.9">GPIO15</text>
<text x="228.7" y="177.4">RX</text>
<text x="229" y="179.9">TX</text>
<text x="64.5" y="182.5">LED</text>
<text x="64.5" y="185">SDO(MISO)</text>
<text x="187.7" y="185">+3V3</text>
<text x="202.9" y="182.5">RST</text>
<text x="202.9" y="185">3V3</text>
<text x="225.5" y="182.5">GPIO3</text>
<text x="225.5" y="185">GPIO2</text>
<text x="64.5" y="187.6">T_CLK</text>
<text x="64.5" y="190.1">T_CS</text>
<text x="189.5" y="187.6">GND</text>
<text x="202.9" y="187.6">GND</text>
<text x="227.3" y="187.6">GND</text>
<text x="240.8" y="187.6">GND</text>
<text x="64.5" y="192.6">T_DIN</text>
<text x="64.5" y="195.2">T_DO</text>
<text x="64.5" y="197.7">T_IRQ</text>
<text x="201.9" y="192.6">MuseLab</text>
<text x="211.2" y="192.6">nanoESP32-C6</text>
<text x="63.5" y="201.5">ILI9341</text>
<text x="71.8" y="201.5">2.4&quot;</text>
<text x="76.9" y="201.5">+</text>
<text x="79.7" y="201.5">XPT2046</text>
<text x="331.4" y="213">+3V3</text>
<text x="349.8" y="213">+5V</text>
<text x="364.8" y="218">PWR_FLAG</text>
<text x="329.2" y="225.7">PWR_FLAG</text>
<text x="347" y="225.7">PWR_FLAG</text>
<text x="367.5" y="228.2">GND</text>
</g>
<g font-size="1.8" fill="#0f0f0f">
<text x="186" y="45.4">RELAY_COM</text>
<text x="187.4" y="42.8">RELAY_NO</text>
<text x="187.5" y="47.9">RELAY_NC</text>
<text x="171.1" y="49.5" transform="rotate(-90 171.1 49.5)">RELAY_NC</text>
<text x="176.2" y="49.5" transform="rotate(-90 176.2 49.5)">RELAY_NO</text>
<text x="312.4" y="50.5">MQ_AO_5V</text>
<text x="315" y="64.4">MQ_AO</text>
<text x="334.5" y="64.4">MQ_AO_5V</text>
<text x="33.3" y="70.7">GND</text>
<text x="73.9" y="70.7">GND</text>
<text x="27.7" y="74.6">I2C_SDA</text>
<text x="27.8" y="72">I2C_SCL</text>
<text x="68.4" y="74.6">I2C_SDA</text>
<text x="68.4" y="72">I2C_SCL</text>
<text x="149.9" y="82.2">RELAY_CMD</text>
<text x="174" y="79.7">RELAY_COM</text>
<text x="44.2" y="130.5">RFID_CS</text>
<text x="43.2" y="135.5">SPI_MOSI</text>
<text x="44.1" y="133">SPI_SCK</text>
<text x="43.2" y="138.1">SPI_MISO</text>
<text x="43.2" y="145.7">RFID_RST</text>
<text x="49.8" y="144.4">GND</text>
<text x="181" y="160.9">RELAY_CMD</text>
<text x="183.9" y="158.4">RFID_CS</text>
<text x="242.6" y="160.9">SPI_MOSI</text>
<text x="242.6" y="158.4">SPI_SCK</text>
<text x="51" y="167.2">GND</text>
<text x="185.4" y="166">MQ_AO</text>
<text x="242.6" y="163.5">SPI_MISO</text>
<text x="242.6" y="166">TFT_CS</text>
<text x="45.7" y="171.1">TFT_RST</text>
<text x="46.6" y="173.6">TFT_DC</text>
<text x="46.7" y="168.6">TFT_CS</text>
<text x="182.9" y="168.6">RFID_RST</text>
<text x="183.9" y="173.6">I2C_SDA</text>
<text x="184" y="171.1">I2C_SCL</text>
<text x="242.6" y="168.6">TFT_DC</text>
<text x="242.6" y="171.1">TFT_RST</text>
<text x="44.5" y="176.2">SPI_MOSI</text>
<text x="45.3" y="178.7">SPI_SCK</text>
<text x="181.9" y="178.7">TOUCH_CS</text>
<text x="44.5" y="183.8">SPI_MISO</text>
<text x="49.3" y="182.5">+3V3</text>
<text x="43.5" y="188.9">TOUCH_CS</text>
<text x="44.5" y="191.4">SPI_MOSI</text>
<text x="45.3" y="186.3">SPI_SCK</text>
<text x="44.5" y="194">SPI_MISO</text>
</g>
<g font-size="1.8" fill="#a90000">
<text x="205.7" y="42.9">1</text>
<text x="205.7" y="45.5">2</text>
<text x="205.7" y="48">3</text>
<text x="163.6" y="59.7" transform="rotate(-90 163.6 59.7)">A1</text>
<text x="171.2" y="59.7" transform="rotate(-90 171.2 59.7)">12</text>
<text x="176.3" y="59.7" transform="rotate(-90 176.3 59.7)">14</text>
<text x="181.4" y="59.7" transform="rotate(-90 181.4 59.7)">22</text>
<text x="186.4" y="59.7" transform="rotate(-90 186.4 59.7)">24</text>
<text x="352.4" y="56.9">1</text>
<text x="352.4" y="59.4">2</text>
<text x="352.4" y="62">3</text>
<text x="352.4" y="64.5">4</text>
<text x="43.7" y="67.1">1</text>
<text x="43.7" y="69.6">2</text>
<text x="84.4" y="67.1">1</text>
<text x="84.4" y="69.6">2</text>
<text x="43.7" y="72.1">3</text>
<text x="43.7" y="74.7">4</text>
<text x="43.7" y="77.2">5</text>
<text x="84.4" y="72.1">3</text>
<text x="84.4" y="74.7">4</text>
<text x="84.4" y="77.2">5</text>
<text x="163.6" y="72.4" transform="rotate(-90 163.6 72.4)">A2</text>
<text x="173.7" y="72.4" transform="rotate(-90 173.7 72.4)">11</text>
<text x="183.9" y="72.4" transform="rotate(-90 183.9 72.4)">21</text>
<text x="84.4" y="79.8">6</text>
<text x="163.6" y="82" transform="rotate(-90 163.6 82)">1</text>
<text x="156.8" y="84.8">2</text>
<text x="163.6" y="89.6" transform="rotate(-90 163.6 89.6)">3</text>
<text x="60.3" y="130.6">1</text>
<text x="60.3" y="133.1">2</text>
<text x="60.3" y="135.6">3</text>
<text x="60.3" y="138.2">4</text>
<text x="60.3" y="140.7">5</text>
<text x="60.3" y="143.3">6</text>
<text x="60.3" y="145.8">7</text>
<text x="60.3" y="148.3">8</text>
<text x="199.3" y="150.9">16</text>
<text x="199.3" y="153.4">17</text>
<text x="199.3" y="156">18</text>
<text x="233" y="150.9">1</text>
<text x="233" y="153.4">2</text>
<text x="233" y="156">3</text>
<text x="199.3" y="158.5">19</text>
<text x="199.3" y="161">20</text>
<text x="233" y="158.5">4</text>
<text x="233" y="161">5</text>
<text x="61.5" y="163.6">1</text>
<text x="61.5" y="166.1">2</text>
<text x="199.3" y="163.6">21</text>
<text x="199.3" y="166.1">22</text>
<text x="233" y="163.6">6</text>
<text x="233" y="166.1">7</text>
<text x="61.5" y="168.7">3</text>
<text x="61.5" y="171.2">4</text>
<text x="61.5" y="173.7">5</text>
<text x="199.3" y="168.7">23</text>
<text x="199.3" y="171.2">24</text>
<text x="199.3" y="173.7">25</text>
<text x="232.4" y="173.7">10</text>
<text x="233" y="168.7">8</text>
<text x="233" y="171.2">9</text>
<text x="61.5" y="176.3">6</text>
<text x="61.5" y="178.8">7</text>
<text x="199.3" y="176.3">26</text>
<text x="199.3" y="178.8">27</text>
<text x="232.4" y="176.3">11</text>
<text x="232.4" y="178.8">12</text>
<text x="61.5" y="181.4">8</text>
<text x="61.5" y="183.9">9</text>
<text x="199.3" y="181.4">28</text>
<text x="199.3" y="183.9">29</text>
<text x="232.4" y="181.4">13</text>
<text x="232.4" y="183.9">14</text>
<text x="60.9" y="186.4">10</text>
<text x="60.9" y="189">11</text>
<text x="60.9" y="191.5">12</text>
<text x="199.3" y="186.4">30</text>
<text x="232.4" y="186.4">15</text>
<text x="60.9" y="194.1">13</text>
<text x="60.9" y="196.6">14</text>
</g>
<g font-size="1.8" fill="#0000c2">
<text x="31.7" y="52.3">Bus</text>
<text x="36.4" y="52.3">I2C</text>
<text x="40.6" y="52.3">(GPIO6</text>
<text x="48.3" y="52.3">=</text>
<text x="51.1" y="52.3">SDA, GPIO7</text>
<text x="66" y="52.3">SCL)</text>
<text x="31.7" y="54.3">BH1750</text>
<text x="31.7" y="56.4">BMP280</text>
<text x="31.7" y="58.4">Les</text>
<text x="36.1" y="58.4">modules</text>
<text x="40.4" y="54.3">:</text>
<text x="40.5" y="56.4">:</text>
<text x="42.1" y="54.3">ADDR -&gt;</text>
<text x="42.3" y="56.4">CSB</text>
<text x="45.2" y="58.4">GY-302</text>
<text x="51.6" y="56.4">3V3</text>
<text x="52.5" y="54.3">GND =</text>
<text x="53.9" y="58.4">/</text>
<text x="56.2" y="56.4">(mode</text>
<text x="56.4" y="58.4">GY-BMP280</text>
<text x="60.3" y="54.3">adresse</text>
<text x="63.3" y="56.4">I2C),</text>
<text x="68.8" y="54.3">0x23</text>
<text x="69" y="56.4">SDO -&gt;</text>
<text x="69.1" y="58.4">ont</text>
<text x="73.3" y="58.4">deja</text>
<text x="78.3" y="56.4">GND =</text>
<text x="78.5" y="58.4">leurs</text>
<text x="84.4" y="58.4">resistances</text>
<text x="86.1" y="56.4">adresse</text>
<text x="94.6" y="56.4">0x76</text>
<text x="96.3" y="58.4">de</text>
<text x="99.7" y="58.4">tirage</text>
<text x="106.4" y="58.4">I2C.</text>
<text x="309.4" y="87.3">Capteur</text>
<text x="309.4" y="89.4">Pont</text>
<text x="314.8" y="89.4">diviseur</text>
<text x="317.9" y="87.3">MQ alimente</text>
<text x="323.4" y="89.4">R1/R2</text>
<text x="330.8" y="89.4">:</text>
<text x="331.1" y="87.3">en</text>
<text x="332.6" y="89.4">5</text>
<text x="334.6" y="87.3">5</text>
<text x="335" y="89.4">V x</text>
<text x="336.9" y="87.3">V :</text>
<text x="339.5" y="89.4">2k</text>
<text x="341" y="87.3">sa</text>
<text x="344.3" y="87.3">sortie</text>
<text x="345.4" y="89.4">(1k</text>
<text x="349.6" y="89.4">+</text>
<text x="350.9" y="87.3">AO peut</text>
<text x="352.4" y="89.4">2k)</text>
<text x="356.6" y="89.4">=</text>
<text x="359.4" y="89.4">3,33</text>
<text x="359.7" y="87.3">monter</text>
<text x="364.8" y="89.4">V max</text>
<text x="367.5" y="87.3">a</text>
<text x="369.8" y="87.3">5</text>
<text x="372.1" y="89.4">sur</text>
<text x="376.2" y="89.4">GPIO1.</text>
<text x="167.6" y="91.1">Relais</text>
<text x="167.6" y="93.2">Bobine</text>
<text x="167.6" y="95.2">Contacts</text>
<text x="174.6" y="91.1">K1</text>
<text x="175.2" y="93.2">5</text>
<text x="177.1" y="95.2">du</text>
<text x="177.6" y="93.2">V entre</text>
<text x="178.3" y="91.1">commande</text>
<text x="180.6" y="95.2">1er</text>
<text x="184.8" y="95.2">inverseur</text>
<text x="185.9" y="93.2">+5V</text>
<text x="189.6" y="91.1">par</text>
<text x="190.9" y="93.2">et</text>
<text x="193.9" y="91.1">GPIO10</text>
<text x="193.9" y="93.2">le</text>
<text x="194.6" y="95.2">sur</text>
<text x="196.8" y="93.2">drain</text>
<text x="198.8" y="95.2">le</text>
<text x="201.7" y="95.2">bornier</text>
<text x="201.9" y="91.1">(RELAY_CMD)</text>
<text x="202.8" y="93.2">de</text>
<text x="206.2" y="93.2">Q1.</text>
<text x="209.6" y="95.2">J1</text>
<text x="210.6" y="93.2">D1</text>
<text x="212.9" y="95.2">:</text>
<text x="214.2" y="93.2">=</text>
<text x="215.4" y="91.1">via</text>
<text x="216.9" y="93.2">diode</text>
<text x="219.3" y="91.1">le</text>
<text x="219.8" y="95.2">NO (travail),</text>
<text x="222.2" y="91.1">MOSFET Q1</text>
<text x="223.3" y="93.2">de</text>
<text x="226.7" y="93.2">roue</text>
<text x="232" y="93.2">libre</text>
<text x="233.2" y="95.2">2</text>
<text x="234.3" y="91.1">(BS270).</text>
<text x="235.6" y="95.2">=</text>
<text x="237.5" y="93.2">(cathode</text>
<text x="238.3" y="95.2">COM, 3</text>
<text x="246.5" y="95.2">=</text>
<text x="247" y="93.2">cote</text>
<text x="249.3" y="95.2">NC (repos).</text>
<text x="252.2" y="93.2">+5V).</text>
<text x="309.4" y="91.4">DO non</text>
<text x="317.8" y="91.4">utilise.</text>
<text x="167.6" y="97.3">Le</text>
<text x="170.9" y="97.3">2e</text>
<text x="174.4" y="97.3">inverseur</text>
<text x="184.2" y="97.3">(21/22/24)</text>
<text x="197" y="97.3">n'est</text>
<text x="202.8" y="97.3">pas</text>
<text x="207.3" y="97.3">utilise.</text>
<text x="31.7" y="109.4">Bus</text>
<text x="31.7" y="111.5">Un</text>
<text x="31.7" y="113.5">RC522</text>
<text x="35.4" y="111.5">CS par</text>
<text x="36.4" y="109.4">SPI</text>
<text x="39.1" y="113.5">:</text>
<text x="40.6" y="109.4">partage</text>
<text x="40.9" y="113.5">3,3</text>
<text x="43.3" y="111.5">module</text>
<text x="45.1" y="113.5">V UNIQUEMENT.</text>
<text x="49" y="109.4">(GPIO18</text>
<text x="53.1" y="111.5">TFT_CS =</text>
<text x="57.9" y="109.4">=</text>
<text x="60.6" y="109.4">SCK,</text>
<text x="61.1" y="113.5">IRQ non</text>
<text x="63.5" y="111.5">GPIO21,</text>
<text x="66.2" y="109.4">GPIO19</text>
<text x="70.1" y="113.5">utilise.</text>
<text x="72.2" y="111.5">TOUCH_CS =</text>
<text x="74.2" y="109.4">=</text>
<text x="77" y="109.4">MOSI,</text>
<text x="83.4" y="109.4">GPIO20</text>
<text x="85.8" y="111.5">GPIO4,</text>
<text x="91.4" y="109.4">=</text>
<text x="93.3" y="111.5">RFID_CS</text>
<text x="94.2" y="109.4">MISO)</text>
<text x="102.1" y="111.5">=</text>
<text x="104.8" y="111.5">GPIO11</text>
<text x="31.7" y="115.6">Ecran</text>
<text x="31.7" y="117.6">T_IRQ non</text>
<text x="38.2" y="115.6">:</text>
<text x="40" y="115.6">VCC et</text>
<text x="42.7" y="117.6">utilise</text>
<text x="47.8" y="115.6">LED en</text>
<text x="49.7" y="117.6">(lecture</text>
<text x="55.8" y="115.6">3,3</text>
<text x="58.3" y="117.6">du</text>
<text x="60" y="115.6">V (si</text>
<text x="61.8" y="117.6">tactile</text>
<text x="65.9" y="115.6">le</text>
<text x="68.9" y="115.6">module</text>
<text x="69" y="117.6">en</text>
<text x="72.4" y="117.6">polling).</text>
<text x="76.9" y="115.6">a</text>
<text x="79.2" y="115.6">un</text>
<text x="82.7" y="115.6">cavalier</text>
<text x="91.4" y="115.6">J1,</text>
<text x="95.3" y="115.6">le</text>
<text x="98.3" y="115.6">fermer).</text>
<text x="331.5" y="242.8">Alimentation</text>
<text x="331.5" y="244.8">+5V</text>
<text x="336.5" y="244.8">=</text>
<text x="339.3" y="244.8">broche</text>
<text x="344.4" y="242.8">:</text>
<text x="346.2" y="242.8">la</text>
<text x="346.8" y="244.8">5V</text>
<text x="349.2" y="242.8">carte</text>
<text x="350.3" y="244.8">de</text>
<text x="353.7" y="244.8">la</text>
<text x="355.2" y="242.8">est</text>
<text x="356.7" y="244.8">carte</text>
<text x="359.2" y="242.8">alimentee</text>
<text x="362.7" y="244.8">(MQ),</text>
<text x="369" y="244.8">+3V3</text>
<text x="369.6" y="242.8">par</text>
<text x="373.9" y="242.8">USB.</text>
<text x="375.2" y="244.8">=</text>
<text x="378" y="244.8">broche</text>
<text x="385.5" y="244.8">3V3</text>
<text x="390.2" y="244.8">(tout</text>
<text x="396" y="244.8">le</text>
<text x="398.9" y="244.8">reste).</text>
</g>
</svg>
